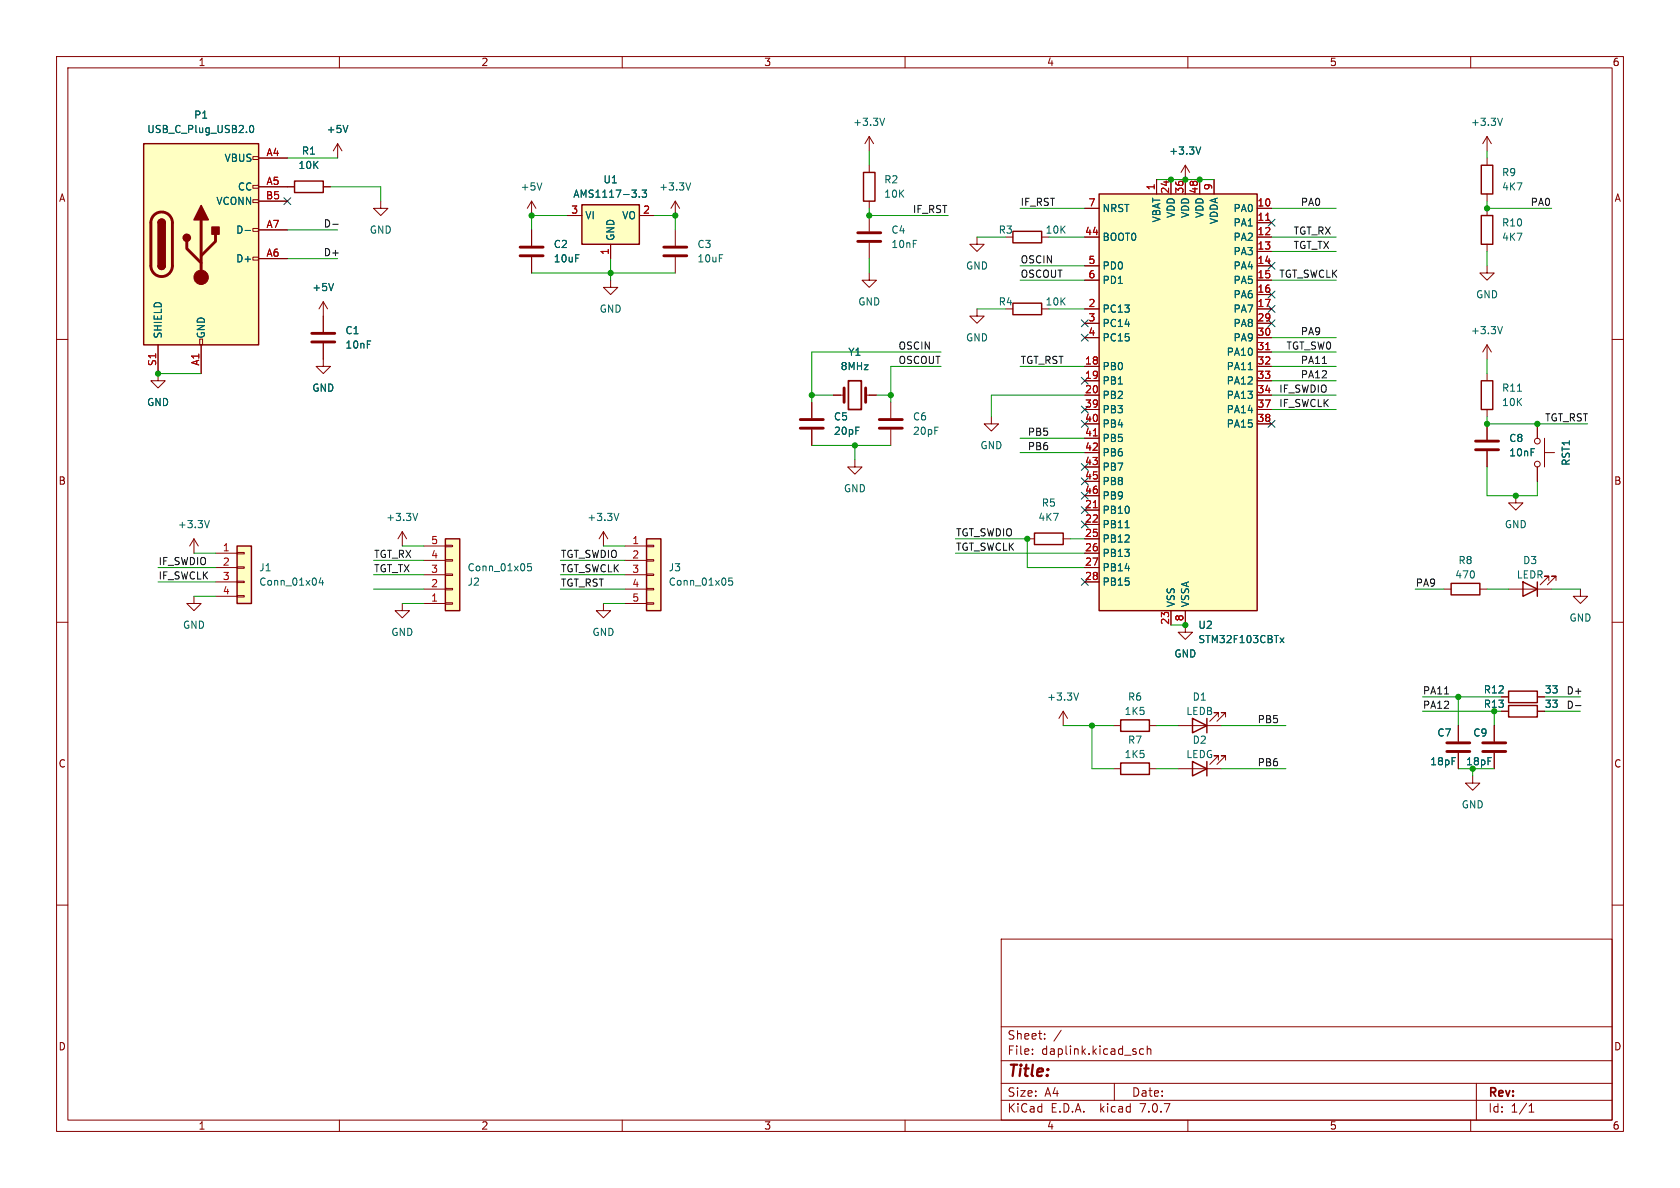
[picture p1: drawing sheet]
<svg xmlns="http://www.w3.org/2000/svg" width="297mm" height="210mm" viewBox="0 0 297 210" stroke-linecap="round" stroke-linejoin="round" font-family="sans-serif">
<g fill="none" stroke="#840000" stroke-width=".18">
<path d="M10 10h277v190h-277zM12 12h273v186h-273zM60 10v2M110 10v2M160 10v2M210 10v2M260 10v2M44.7 35.3h1v.5h-1zM44.7 32.8h1v.5h-1zM44.7 27.7h1v.5h-1zM45.7 33h6.4M45.7 27.9h5.1"/>
<path d="M45.7 35.6h5.1M57.1 33h1.3M59.7 25.4l-.8 1.3M59.7 25.4v2.5M59.7 25.4l.8 1.3M67.3 35.6v1.2h1.3l-1.3 1.3-1.3-1.3h1.3M94 35.6l-.8 1.2M94 35.6v2.5M94 35.6l.7 1.2M100.3 38.1h2.6M113 38.1h2.6M119.4 35.6l-.8 1.2"/>
<path d="M119.4 35.6v2.5M119.4 35.6l.7 1.2M153.7 24.1l-.8 1.3M153.7 24.1v2.6M153.7 29.2v1.3M153.7 35.6v1.2M153.7 38.1v2.8M153.7 24.1l.7 1.3M191.8 36.8h2.5M204.5 31.8v2.5M207 31.8v2.5M209.5 29.2l-.7 1.3"/>
<path d="M209.5 29.2v5.1M209.5 29.2l.8 1.3M212.1 31.8v2.5M214.6 31.8v2.5M222.2 36.8h2.6M222.2 39.4h2.6M262.9 24.1v2.6M262.9 27.9v1.3M262.9 34.3v1.3M262.9 36.8v1.3M262.9 24.1l-.8 1.3M262.9 24.1l.8 1.3"/>
<path d="M10 60h2M35.3 59.9h.5v1.1h-.5zM44.7 45.5h1v.5h-1zM44.7 40.4h1v.5h-1zM45.7 45.7h5.1M45.7 40.6h5.1M57.1 53.3l-.7 1.3M57.1 53.3v5.4M57.1 53.3l.8 1.3M94 40.6v2.8M94 45.5v2.8M107.9 49.5v1.3h1.3l-1.3 1.3-1.2-1.3h1.2"/>
<path d="M107.9 43.2v2.5M119.4 40.6v2.8M119.4 45.5v2.8M153.7 48.3v1.2h1.2l-1.2 1.3-1.3-1.3h1.3M153.7 42.9v2.8M172.7 54.6v1.3h1.3l-1.3 1.3-1.3-1.3h1.3M172.7 41.9v1.3h1.3l-1.3 1.3-1.3-1.3h1.3M184.1 41.9h1.3M184.1 54.6h1.3M191.8 41.9h2.5M191.8 47h2.5M191.8 49.5h2.5"/>
<path d="M191.8 54.6h2.5M191.8 57.2h2.5M191.8 59.7h2.5M222.2 41.9h2.6M222.2 44.5h2.6M222.2 47h2.6M222.2 49.5h2.6M222.2 52.1h2.6M222.2 54.6h2.6M222.2 57.2h2.6M222.2 59.7h2.6M262.9 47v1.3h1.3l-1.3 1.2-1.3-1.2h1.3"/>
<path d="M262.9 43.2v1.3M285 60h2M27.9 61v6.3h1.3l-1.3 1.3-1.2-1.3h1.2M35.6 61v5M57.1 60.7v4.1h1.3l-1.3 1.2-1.2-1.2h1.2M143.5 71.1v2.8M143.5 75.9v2.8M147.3 69.9h1.9M153 69.9h1.9M157.5 71.1v2.8M157.5 75.9v2.8M175.3 73.7v1.2h1.2l-1.2 1.3-1.3-1.3h1.3"/>
<path d="M191.8 64.8h2.5M191.8 67.3h2.5M191.8 69.9h2.5M191.8 72.4h2.5M191.8 74.9h2.5M191.8 77.5h2.5M222.2 64.8h2.6M222.2 67.3h2.6M222.2 69.9h2.6M222.2 62.2h2.6M222.2 72.4h2.6M222.2 74.9h2.6"/>
<path d="M262.9 61v2.5M262.9 66v1.3M262.9 72.4v1.3M262.9 74.9v2.8M262.9 79.8v2.8M262.9 61l-.8 1.2M262.9 61l.8 1.2M271.8 74.9v2.6M273 77.5v5.1M34.3 95.3l-.8 1.2M34.3 95.3v2.5M34.3 95.3l.8 1.2"/>
<path d="M38.1 97.8h3.8M41.9 97.7h1.3v.2h-1.3zM71.1 94l-.7 1.3M71.1 94v2.5M71.1 94l.8 1.3M74.9 96.5h3.8M74.9 99.1h3.8M78.7 96.4h1.3v.2h-1.3zM78.7 98.9h1.3v.3h-1.3zM106.7 94l-.8 1.3M106.7 94v2.5M106.7 94l.7 1.3"/>
<path d="M110.5 96.5h3.8M110.5 99.1h3.8M114.3 98.9h1.3v.3h-1.3zM114.3 96.4h1.3v.2h-1.3zM151.1 81.3v1.3h1.3l-1.3 1.2-1.2-1.2h1.2M181.6 95.3h1.3M188 95.3h1.2M191.8 80h2.5M191.8 90.2h2.5M191.8 92.7h2.5M191.8 95.3h2.5M191.8 97.8h2.5"/>
<path d="M191.8 82.6h2.5M191.8 85.1h2.5M191.8 87.6h2.5M268 87.6v1.3h1.2l-1.2 1.3-1.3-1.3h1.3M271.8 82.6v2.5M273 80h1.8M10 110h2M34.3 105.4v1.3h1.3l-1.3 1.3-1.3-1.3h1.3M38.1 100.3h3.8M38.1 102.9h3.8M38.1 105.4h3.8M41.9 105.3h1.3v.2h-1.3z"/>
<path d="M41.9 102.7h1.3v.3h-1.3zM41.9 100.2h1.3v.3h-1.3zM71.1 106.7v1.3h1.3l-1.3 1.2-1.3-1.2h1.3M74.9 104.1h3.8M74.9 101.6h3.8M74.9 106.7h3.8M78.7 101.5h1.3v.2h-1.3zM78.7 104h1.3v.3h-1.3zM78.7 106.6h1.3v.2h-1.3zM106.7 106.7v1.3h1.2l-1.2 1.2-1.3-1.2h1.3M110.5 104.1h3.8M110.5 101.6h3.8"/>
<path d="M110.5 106.7h3.8M114.3 106.6h1.3v.2h-1.3zM114.3 104h1.3v.3h-1.3zM114.3 101.5h1.3v.2h-1.3zM191.8 100.3h2.5M191.8 102.9h2.5M207 108v2.5M209.5 108v3.8h1.3l-1.3 1.2-1.2-1.2h1.2M255.3 104.1h1.2M261.6 104.1h1.3M266.7 104.1h7.6M273.8 102.6v-.7h-.8h.8l-1.5 1.5"/>
<path d="M275.1 102.6v-.7h-.8h.8l-1.5 1.5M279.4 104.1v1.3h1.3l-1.3 1.3-1.3-1.3h1.3M285 110h2M188 125.7l-.8 1.3M188 125.7v2.6M188 125.7l.7 1.3M196.8 135.9h1.3M196.8 128.3h1.3M203.2 135.9h1.3M203.2 128.3h1.3M208.3 135.9h7.6M208.3 128.3h7.6"/>
<path d="M215.4 134.4v-.8h-.8h.8l-1.5 1.5M215.4 126.7v-.7h-.8h.8l-1.5 1.5M216.7 134.4v-.8h-.8h.8l-1.6 1.5M216.7 126.7v-.7h-.8h.8l-1.6 1.5M257.8 128.3v2.8M257.8 133.1v2.8M260.3 137.2v1.2h1.3l-1.3 1.3-1.2-1.3h1.2M264.2 128.3v2.8M264.2 133.1v2.8M265.4 125.7h1.3M265.4 123.2h1.3M271.8 125.7h1.2"/>
<path d="M271.8 123.2h1.2M10 160h2M285 160h2M177 166h108v32h-108zM60 198v2M110 198v2M160 198v2M177 194.5h108M177 191.5h108M177 187.5h108M177 181.5h108M182.5 186.3v.1"/>
<path d="M182.5 185.5v.1M184.7 183.6v.1M184.7 182.8v.1M187.6 182.1l-1.3 2M197 191.5v3M202.2 185.5l-.5-.1-.2 .3v.4l.1 .2h.6M202.8 185.5l.2-.1 .4 .1 .1 .9M202.8 184.9v1.5M210 198v2M260 198v2M261 191.5v6.5M270.3 196.6h.9"/>
<path d="M270.3 195.5l.4-.4v1.5"/>
<circle cx="271.8" cy="78" r=".51"/>
<circle cx="271.8" cy="82" r=".51"/>
</g>
<g fill="none" stroke="#006464" stroke-width=".18">
<path d="M44.2 22.3l.2-.1a.68 .68 0 0 1 .5 .6 .68 .68 0 0 1-.5 .6l-.2-.1-.1-.3zM61.5 22.2l-.4 1.2M95.8 32.3l-.4 1.3M113 34.7v.2M113.5 33.6h.8l-.4 .5 .3 .1v.5l-.1 .2-.6-.2M122.1 32.3l-.4 1.3M156.4 20.9l-.4 1.3M212.3 26l-.5 1.2M265.6 20.9l-.4 1.3M43.3 40.7h1M59 50.1l-.5 1.3M265.6 57.7l-.4 1.3"/>
<path d="M220.7 65.3h.7M268.3 69.2h.7M37 92l-.4 1.3M73.8 90.7l-.4 1.3M93.9 99.6h-.6l-.1 .6 .2-.1 .4 .1 .2 .2-.1 .4-.2 .1-.5-.1M109.4 90.7l-.4 1.3M198.9 93.3h.7M56.7 102.1l-.3 .9h.8M57 102.6v.8M129.5 102.2h-.6l-.1 .6 .2-.1h.4l.1 .2v.4l-.2 .1-.5-.1M226.3 112.8l.7 .8M227 112.8l-.7 .8"/>
<path d="M190.7 122.5l-.4 1.3"/>
</g>
<g fill="none" stroke="#840000" stroke-width=".25">
<path d="M25.4 25.4h20.3v35.6h-20.3zM27.9 39.4a.64 .64 0 0 1 .7-.7 .64 .64 0 0 1 .6 .7M52.1 32h5v2h-5zM102.9 36.2h10.1v7h-10.1zM152.7 30.5h2v5.1h-2zM194.3 34.3h27.9v73.7h-27.9zM261.9 38.1h2v5.1h-2zM261.9 29.2h2v5.1h-2zM27.9 47a.64 .64 0 0 0 .7 .6 .64 .64 0 0 0 .6-.6M179.1 53.6h5v2h-5zM179.1 40.9h5v2h-5zM261.9 67.3h2v5.1h-2z"/>
<path d="M41.9 96.5h2.5v10.2h-2.5zM78.7 95.3h2.6v12.7h-2.6zM114.3 95.3h2.5v12.7h-2.5zM182.9 94.2h5.1v2.1h-5.1zM256.5 103.1h5.1v2.1h-5.1zM269.2 102.9l2.6 1.2-2.6 1.3zM271.8 102.9v2.5M198.1 134.9h5.1v2h-5.1zM198.1 127.3h5.1v2h-5.1zM210.8 134.6l2.6 1.3-2.6 1.3zM210.8 127l2.6 1.3-2.6 1.2zM213.4 127v2.5"/>
<path d="M213.4 134.6v2.6M266.7 124.7h5.1v2h-5.1zM266.7 122.2h5.1v2h-5.1z"/>
</g>
<g fill="none" stroke="#840000" stroke-width=".51">
<path d="M27.2 38a1.9 1.9 0 0 1 2.1-.4 1.9 1.9 0 0 1 1.2 1.8v7.6a1.91 1.91 0 0 1-1.9 1.9 1.91 1.91 0 0 1-1.9-1.9v-7.8l.2-.6zM35.6 38.9v10.1M33 42.7v1.2l2.6 2.6M38.1 41.4v1.3l-2.5 2.5M55.1 58.9h4.1M91.9 45.2h4.1M91.9 43.7h4.1M117.3 45.2h4.1M117.3 43.7h4.1M151.6 42.7h4.1M151.6 41.1h4.1M55.1 60.5h4.1"/>
<path d="M141.5 75.7h4M141.5 74.2h4M149.2 68.6v2.5M153 68.6v2.5M155.4 75.7h4.1M155.4 74.2h4.1M260.9 79.5h4M260.9 78h4M255.8 132.8h4M255.8 131.3h4M262.1 132.8h4.1M262.1 131.3h4.1"/>
</g>
<g fill="#ffffc2" stroke="#ffffc2" stroke-width=".18">
<path d="M194.3 34.3h27.9v73.7h-27.9z"/>
<path d="M102.9 36.2h10.1v7h-10.1z"/>
<path d="M114.3 95.3h2.5v12.7h-2.5z"/>
<path d="M78.7 95.3h2.6v12.7h-2.6z"/>
<path d="M41.9 96.5h2.5v10.2h-2.5z"/>
<path d="M25.4 25.4h20.3v35.6h-20.3z"/>
</g>
<path d="M223.8 39h.7M193.3 77.1h.7M223.8 61.8h.7M193.3 89.8h.7" fill="none" stroke="#a90000" stroke-width=".18"/>
<path d="M150 67.3h2.3v5.1h-2.3z" fill="none" stroke="#840000" stroke-width=".3"/>
<g fill="#840000" stroke="#840000" stroke-width=".25">
<path d="M27.9 47h1.3a.64 .64 0 0 1-.6 .6 .64 .64 0 0 1-.7-.6z"/>
<path d="M27.9 39.4h1.3v7.6h-1.3z"/>
<path d="M28.1 38.9a.64 .64 0 0 1 .7-.1 .64 .64 0 0 1 .4 .6h-1.3z"/>
<path d="M35.6 36.3l1.2 2.6h-2.5z"/>
<path d="M37.5 40.1h1.2v1.3h-1.2z"/>
<circle cx="33" cy="42" r=".63"/>
</g>
<circle cx="35.6" cy="49" r="1.27" fill="#840000" stroke="#840000" stroke-width=".18"/>
<path d="M58.8 39.6h1M233.8 64.3h.7M255.4 122.7h.7M278.5 124.7h1" fill="none" stroke="#0f0f0f" stroke-width=".18"/>
<g fill="none" stroke="#009600" stroke-width=".18">
<path d="M50.8 27.9h8.9M58.4 33h8.9v2.6M100.3 38.1h-6.3v2.5M115.6 38.1h3.8v2.5M153.7 26.7v2.5M153.7 36.8v1.3h13.9M180.3 36.8h11.5M204.5 31.8h10.1M224.8 36.8h11.4M262.9 26.7v1.2M262.9 35.6v1.2h11.4M50.8 40.6h8.9"/>
<path d="M50.8 45.7h8.9M94 48.3h25.4M107.9 45.7v3.8M153.7 45.7v2.6M172.7 41.9h5.1M172.7 54.6h5.1M180.3 49.5h11.5M180.3 47h11.5M185.4 41.9h6.4M185.4 54.6h6.4M224.8 41.9h11.4M224.8 49.5h11.4"/>
<path d="M224.8 59.7h11.4M224.8 44.5h11.4M262.9 44.5v2.5M27.9 66h7.7M143.5 69.9h3.8M143.5 78.7h14M151.1 78.7v2.6M154.9 69.9h2.6M166.4 64.8h-8.9v6.3M166.4 62.2h-22.9v8.9M180.3 64.8h11.5M180.3 77.5h11.5"/>
<path d="M191.8 69.9h-16.5v3.8M224.8 64.8h11.4M224.8 69.9h11.4M224.8 62.2h11.4M224.8 72.4h11.4M224.8 67.3h11.4M262.9 63.5v2.5M262.9 73.7v1.2h17.8M34.3 97.8h3.8M66 99.1h8.9M71.1 96.5h3.8M99.1 99.1h11.4"/>
<path d="M106.7 96.5h3.8M168.9 95.3h12.7v5h10.2M168.9 97.8h22.9M180.3 80h11.5M189.2 95.3h2.6M262.9 82.6v5h8.9v-2.5M27.9 100.3h10.2M27.9 102.9h10.2M34.3 105.4h3.8M66 104.1h8.9M66 101.6h8.9M71.1 106.7h3.8"/>
<path d="M99.1 104.1h11.4M99.1 101.6h11.4M106.7 106.7h3.8M207 110.5h2.5M250.2 104.1h5.1M262.9 104.1h3.8M274.3 104.1h5.1M188 128.3h8.8M193 128.3v7.6h3.8M204.5 135.9h3.8M204.5 128.3h3.8M215.9 135.9h11.4"/>
<path d="M215.9 128.3h11.4M251.5 123.2h13.9M251.5 125.7h12.7v2.6M257.8 135.9h6.4M257.8 123.2v5.1M260.3 135.9v1.3M273 123.2h6.4M273 125.7h6.4"/>
</g>
<g fill="none" stroke="#000084" stroke-width=".18">
<path d="M50.2 35l1.2 1.2M51.4 35l-1.2 1.2M224.2 38.8l1.2 1.2M225.4 38.8l-1.2 1.2M191.2 56.5l1.2 1.3M191.2 59.1l1.2 1.2M192.4 56.5l-1.2 1.3M192.4 59.1l-1.2 1.2M224.2 54l1.2 1.2M224.2 46.4l1.2 1.2M224.2 51.5l1.2 1.2M224.2 56.5l1.2 1.3"/>
<path d="M225.4 51.5l-1.2 1.2M225.4 54l-1.2 1.2M225.4 46.4l-1.2 1.2M225.4 56.5l-1.2 1.3M191.2 71.8l1.2 1.2M191.2 66.7l1.2 1.2M191.2 74.3l1.2 1.2M192.4 71.8l-1.2 1.2M192.4 66.7l-1.2 1.2M192.4 74.3l-1.2 1.2M224.2 74.3l1.2 1.2M225.4 74.3l-1.2 1.2"/>
<path d="M191.2 81.9l1.2 1.3M191.2 84.5l1.2 1.2M191.2 87l1.2 1.2M191.2 92.1l1.2 1.2M191.2 89.6l1.2 1.2M192.4 81.9l-1.2 1.3M192.4 84.5l-1.2 1.2M192.4 87l-1.2 1.2M192.4 92.1l-1.2 1.2M192.4 89.6l-1.2 1.2M191.2 102.3l1.2 1.2M192.4 102.3l-1.2 1.2"/>
</g>
<g fill="#009600" stroke="#009600" stroke-width=".18">
<circle cx="257.8" cy="123.2" r=".46"/>
<circle cx="264.2" cy="125.7" r=".46"/>
<circle cx="209.5" cy="110.5" r=".46"/>
<circle cx="193" cy="128.3" r=".46"/>
<circle cx="209.5" cy="31.8" r=".46"/>
<circle cx="212.1" cy="31.8" r=".46"/>
<circle cx="207" cy="31.8" r=".46"/>
<circle cx="262.9" cy="36.8" r=".46"/>
<circle cx="268" cy="87.6" r=".46"/>
<circle cx="262.9" cy="74.9" r=".46"/>
<circle cx="271.8" cy="74.9" r=".46"/>
<circle cx="157.5" cy="69.9" r=".46"/>
<circle cx="119.4" cy="38.1" r=".46"/>
<circle cx="153.7" cy="38.1" r=".46"/>
<circle cx="143.5" cy="69.9" r=".46"/>
<circle cx="151.1" cy="78.7" r=".46"/>
<circle cx="107.9" cy="48.3" r=".46"/>
<circle cx="181.6" cy="95.3" r=".46"/>
<circle cx="94" cy="38.1" r=".46"/>
<circle cx="27.9" cy="66" r=".46"/>
</g>
<text font-size="2.8" fill="#840000" x="178" y="190.9">Title:</text>
<g font-size="2.1" fill="#840000">
<text x="178" y="184">Sheet:</text>
<text x="178" y="186.7">File:</text>
<text x="184.1" y="186.7">daplink.kicad_sch</text>
<text x="178" y="196.9">KiCad</text>
<text x="178" y="194.1">Size:</text>
<text x="184.7" y="194.1">A4</text>
<text x="185.7" y="196.9">E.D.A.</text>
<text x="194.6" y="196.9">kicad</text>
<text x="200" y="194.1">Date:</text>
<text x="201.8" y="196.9">7.0.7</text>
<text x="263" y="194.3">Rev:</text>
<text x="263" y="196.9">Id:</text>
<text x="267.1" y="196.9">1/1</text>
</g>
<g font-size="1.8" fill="#840000">
<text x="35" y="11.9">1</text>
<text x="85" y="11.9">2</text>
<text x="135" y="11.9">3</text>
<text x="185" y="11.9">4</text>
<text x="235" y="11.9">5</text>
<text x="285" y="11.9">6</text>
<text x="10.3" y="35.9">A</text>
<text x="285.3" y="35.9">A</text>
<text x="10.3" y="85.9">B</text>
<text x="285.3" y="85.9">B</text>
<text x="10.3" y="135.9">C</text>
<text x="285.3" y="135.9">C</text>
<text x="10.3" y="185.9">D</text>
<text x="285.3" y="185.9">D</text>
<text x="35" y="199.9">1</text>
<text x="85" y="199.9">2</text>
<text x="135" y="199.9">3</text>
<text x="185" y="199.9">4</text>
<text x="235" y="199.9">5</text>
<text x="285" y="199.9">6</text>
</g>
<g font-size="1.8" fill="#006464">
<text x="25.9" y="23.7">USB_C_Plug_USB2.0</text>
<text x="34.2" y="21.2">P1</text>
<text x="57.7" y="23.7">+5V</text>
<text x="150.7" y="22.5">+3.3V</text>
<text x="259.9" y="22.5">+3.3V</text>
<text x="39.6" y="28.8">VBUS</text>
<text x="53.3" y="27.5">R1</text>
<text x="206.6" y="27.5">+3.3V</text>
<text x="42" y="33.9">CC</text>
<text x="52.7" y="30.1">10K</text>
<text x="91.9" y="33.9">+5V</text>
<text x="101.3" y="35.2">AMS1117-3.3</text>
<text x="106.6" y="32.6">U1</text>
<text x="116.4" y="33.9">+3.3V</text>
<text x="156.2" y="32.6">R2</text>
<text x="156.2" y="35.2">10K</text>
<text x="265.4" y="31.3">R9</text>
<text x="265.4" y="33.9">4K7</text>
<text x="38.2" y="36.4">VCONN</text>
<text x="41.7" y="41.5">D-</text>
<text x="65.3" y="41.5">GND</text>
<text x="103.4" y="39">VI</text>
<text x="109.9" y="39">VO</text>
<text x="157.5" y="41.5">C4</text>
<text x="176.5" y="41.5">R3</text>
<text x="184.7" y="41.5">10K</text>
<text x="194.8" y="37.7">NRST</text>
<text x="205.3" y="39.4" transform="rotate(-90 205.3 39.4)">VBAT</text>
<text x="207.9" y="38.6" transform="rotate(-90 207.9 38.6)">VDD</text>
<text x="210.4" y="38.6" transform="rotate(-90 210.4 38.6)">VDD</text>
<text x="213" y="38.6" transform="rotate(-90 213 38.6)">VDD</text>
<text x="215.5" y="39.7" transform="rotate(-90 215.5 39.7)">VDDA</text>
<text x="218" y="37.7">PA0</text>
<text x="218" y="40.2">PA1</text>
<text x="265.4" y="40.2">R10</text>
<text x="41.7" y="46.6">D+</text>
<text x="97.8" y="44">C2</text>
<text x="97.8" y="46.6">10uF</text>
<text x="108.8" y="42.7" transform="rotate(-90 108.8 42.7)">GND</text>
<text x="123.2" y="44">C3</text>
<text x="123.2" y="46.6">10uF</text>
<text x="157.5" y="44">10nF</text>
<text x="170.7" y="47.9">GND</text>
<text x="194.8" y="42.8">BOOT0</text>
<text x="194.8" y="47.9">PD0</text>
<text x="218" y="42.8">PA2</text>
<text x="218" y="45.3">PA3</text>
<text x="218" y="47.9">PA4</text>
<text x="265.4" y="42.8">4K7</text>
<text x="55.1" y="51.7">+5V</text>
<text x="194.8" y="50.4">PD1</text>
<text x="218" y="50.4">PA5</text>
<text x="218" y="52.9">PA6</text>
<text x="260.9" y="52.9">GND</text>
<text x="28.8" y="59.9" transform="rotate(-90 28.8 59.9)">SHIELD</text>
<text x="36.4" y="59.9" transform="rotate(-90 36.4 59.9)">GND</text>
<text x="61" y="59.3">C1</text>
<text x="105.9" y="55.5">GND</text>
<text x="151.6" y="54.2">GND</text>
<text x="176.5" y="54.2">R4</text>
<text x="184.7" y="54.2">10K</text>
<text x="194.8" y="55.5">PC13</text>
<text x="194.8" y="58">PC14</text>
<text x="218" y="55.5">PA7</text>
<text x="218" y="58">PA8</text>
<text x="259.9" y="59.3">+3.3V</text>
<text x="61" y="61.8">10nF</text>
<text x="148.5" y="65.6">8MHz</text>
<text x="149.9" y="63.1">Y1</text>
<text x="170.7" y="60.6">GND</text>
<text x="194.8" y="65.6">PB0</text>
<text x="194.8" y="60.6">PC15</text>
<text x="216.8" y="63.1">PA10</text>
<text x="216.8" y="65.6">PA11</text>
<text x="218" y="60.6">PA9</text>
<text x="25.9" y="72">GND</text>
<text x="55.1" y="69.4">GND</text>
<text x="194.8" y="68.2">PB1</text>
<text x="194.8" y="70.7">PB2</text>
<text x="216.8" y="68.2">PA12</text>
<text x="216.8" y="70.7">PA13</text>
<text x="265.4" y="69.4">R11</text>
<text x="265.4" y="72">10K</text>
<text x="147.3" y="74.5">C5</text>
<text x="147.3" y="77.1">20pF</text>
<text x="161.3" y="74.5">C6</text>
<text x="161.3" y="77.1">20pF</text>
<text x="194.8" y="73.3">PB3</text>
<text x="194.8" y="75.8">PB4</text>
<text x="216.8" y="73.3">PA14</text>
<text x="216.8" y="75.8">PA15</text>
<text x="173.2" y="79.6">GND</text>
<text x="194.8" y="78.3">PB5</text>
<text x="194.8" y="80.9">PB6</text>
<text x="194.8" y="83.4">PB7</text>
<text x="266.7" y="78.3">C8</text>
<text x="266.7" y="80.9">10nF</text>
<text x="277.7" y="82.4" transform="rotate(-90 277.7 82.4)">RST1</text>
<text x="149.1" y="87.2">GND</text>
<text x="184.1" y="89.8">R5</text>
<text x="194.8" y="86">PB8</text>
<text x="194.8" y="88.5">PB9</text>
<text x="31.3" y="93.6">+3.3V</text>
<text x="68.2" y="92.3">+3.3V</text>
<text x="103.7" y="92.3">+3.3V</text>
<text x="183.5" y="92.3">4K7</text>
<text x="194.8" y="91">PB10</text>
<text x="194.8" y="93.6">PB11</text>
<text x="265.9" y="93.6">GND</text>
<text x="45.7" y="101.2">J1</text>
<text x="82.6" y="101.2">Conn_01x05</text>
<text x="118.1" y="101.2">J3</text>
<text x="194.8" y="96.1">PB12</text>
<text x="194.8" y="98.7">PB13</text>
<text x="194.8" y="101.2">PB14</text>
<text x="257.7" y="99.9">R8</text>
<text x="269.2" y="99.9">D3</text>
<text x="45.7" y="103.7">Conn_01x04</text>
<text x="82.6" y="103.7">J2</text>
<text x="118.1" y="103.7">Conn_01x05</text>
<text x="194.8" y="103.7">PB15</text>
<text x="207.9" y="107.4" transform="rotate(-90 207.9 107.4)">VSS</text>
<text x="210.4" y="107.4" transform="rotate(-90 210.4 107.4)">VSSA</text>
<text x="257.2" y="102.5">470</text>
<text x="268" y="102.5">LEDR</text>
<text x="32.3" y="111.4">GND</text>
<text x="69.1" y="112.6">GND</text>
<text x="104.6" y="112.6">GND</text>
<text x="211.8" y="111.4">U2</text>
<text x="211.8" y="113.9">STM32F103CBTx</text>
<text x="277.4" y="110.1">GND</text>
<text x="207.5" y="116.4">GND</text>
<text x="185" y="124.1">+3.3V</text>
<text x="199.3" y="124.1">R6</text>
<text x="210.7" y="124.1">D1</text>
<text x="262.2" y="125.3">R13</text>
<text x="262.2" y="122.8">R12</text>
<text x="273" y="125.3">33</text>
<text x="273" y="122.8">33</text>
<text x="198.7" y="126.6">1K5</text>
<text x="199.3" y="131.7">R7</text>
<text x="209.6" y="126.6">LEDB</text>
<text x="210.7" y="131.7">D2</text>
<text x="254" y="130.4">C7</text>
<text x="260.4" y="130.4">C9</text>
<text x="198.7" y="134.2">1K5</text>
<text x="209.6" y="134.2">LEDG</text>
<text x="252.7" y="135.5">18pF</text>
<text x="258.3" y="143.1">GND</text>
</g>
<g font-size="1.8" fill="#a90000">
<text x="47" y="27.7">A4</text>
<text x="46.9" y="35.3">B5</text>
<text x="47" y="32.8">A5</text>
<text x="204.2" y="33.7" transform="rotate(-90 204.2 33.7)">1</text>
<text x="206.8" y="34.3" transform="rotate(-90 206.8 34.3)">24</text>
<text x="209.3" y="34.3" transform="rotate(-90 209.3 34.3)">36</text>
<text x="211.8" y="34.3" transform="rotate(-90 211.8 34.3)">48</text>
<text x="214.4" y="33.7" transform="rotate(-90 214.4 33.7)">9</text>
<text x="47" y="40.4">A7</text>
<text x="100.9" y="37.8">3</text>
<text x="113.6" y="37.8">2</text>
<text x="191.7" y="41.7">44</text>
<text x="192.3" y="36.6">7</text>
<text x="222.2" y="36.6">10</text>
<text x="222.2" y="39.1">11</text>
<text x="222.2" y="41.7">12</text>
<text x="47" y="45.5">A6</text>
<text x="107.7" y="45.2" transform="rotate(-90 107.7 45.2)">1</text>
<text x="192.3" y="46.7">5</text>
<text x="222.2" y="44.2">13</text>
<text x="222.2" y="46.7">14</text>
<text x="192.3" y="49.3">6</text>
<text x="222.2" y="49.3">15</text>
<text x="222.2" y="51.8">16</text>
<text x="192.3" y="54.4">2</text>
<text x="192.3" y="56.9">3</text>
<text x="192.3" y="59.4">4</text>
<text x="222.2" y="54.4">17</text>
<text x="222.2" y="56.9">29</text>
<text x="222.2" y="59.4">30</text>
<text x="27.7" y="64.8" transform="rotate(-90 27.7 64.8)">S1</text>
<text x="35.3" y="64.8" transform="rotate(-90 35.3 64.8)">A1</text>
<text x="191.7" y="64.5">18</text>
<text x="222.2" y="62">31</text>
<text x="222.2" y="64.5">32</text>
<text x="191.7" y="67.1">19</text>
<text x="191.7" y="69.6">20</text>
<text x="222.2" y="67.1">33</text>
<text x="222.2" y="69.6">34</text>
<text x="191.7" y="72.1">39</text>
<text x="191.7" y="74.7">40</text>
<text x="191.7" y="77.2">41</text>
<text x="222.2" y="72.1">37</text>
<text x="222.2" y="74.7">38</text>
<text x="191.7" y="79.8">42</text>
<text x="191.7" y="82.3">43</text>
<text x="191.7" y="89.9">21</text>
<text x="191.7" y="84.8">45</text>
<text x="191.7" y="87.4">46</text>
<text x="191.7" y="92.5">22</text>
<text x="191.7" y="95">25</text>
<text x="39.3" y="97.5">1</text>
<text x="39.3" y="100.1">2</text>
<text x="76.1" y="101.3">3</text>
<text x="76.1" y="98.8">4</text>
<text x="76.1" y="96.3">5</text>
<text x="111.7" y="96.3">1</text>
<text x="111.7" y="98.8">2</text>
<text x="111.7" y="101.3">3</text>
<text x="191.7" y="97.5">26</text>
<text x="191.7" y="100.1">27</text>
<text x="39.3" y="102.6">3</text>
<text x="39.3" y="105.2">4</text>
<text x="76.1" y="106.4">1</text>
<text x="76.1" y="103.9">2</text>
<text x="111.7" y="103.9">4</text>
<text x="111.7" y="106.4">5</text>
<text x="191.7" y="102.6">28</text>
<text x="206.8" y="110.5" transform="rotate(-90 206.8 110.5)">23</text>
<text x="209.3" y="109.9" transform="rotate(-90 209.3 109.9)">8</text>
</g>
<g font-size="1.8" fill="#0f0f0f">
<text x="57.1" y="40.3">D-</text>
<text x="161.3" y="37.8">IF_RST</text>
<text x="180.3" y="36.5">IF_RST</text>
<text x="228.6" y="41.6">TGT_RX</text>
<text x="229.9" y="36.5">PA0</text>
<text x="270.5" y="36.5">PA0</text>
<text x="57.1" y="45.4">D+</text>
<text x="180.3" y="46.6">OSCIN</text>
<text x="228.6" y="44.1">TGT_TX</text>
<text x="180.3" y="49.2">OSCOUT</text>
<text x="226.1" y="49.2">TGT_SWCLK</text>
<text x="229.9" y="59.3">PA9</text>
<text x="158.7" y="64.4">OSCOUT</text>
<text x="158.7" y="61.9">OSCIN</text>
<text x="180.3" y="64.4">TGT_RST</text>
<text x="227.3" y="61.9">TGT_SW0</text>
<text x="229.9" y="64.4">PA11</text>
<text x="226.1" y="69.5">IF_SWDIO</text>
<text x="229.9" y="67">PA12</text>
<text x="181.6" y="77.1">PB5</text>
<text x="226.1" y="72">IF_SWCLK</text>
<text x="273" y="74.6">TGT_RST</text>
<text x="181.6" y="79.7">PB6</text>
<text x="168.9" y="94.9">TGT_SWDIO</text>
<text x="27.9" y="100">IF_SWDIO</text>
<text x="66" y="98.7">TGT_RX</text>
<text x="66" y="101.3">TGT_TX</text>
<text x="99.1" y="101.3">TGT_SWCLK</text>
<text x="99.1" y="98.7">TGT_SWDIO</text>
<text x="168.9" y="97.4">TGT_SWCLK</text>
<text x="27.9" y="102.5">IF_SWCLK</text>
<text x="99.1" y="103.8">TGT_RST</text>
<text x="250.2" y="103.8">PA9</text>
<text x="251.5" y="125.4">PA12</text>
<text x="251.5" y="122.8">PA11</text>
<text x="276.9" y="122.8">D+</text>
<text x="276.9" y="125.4">D-</text>
<text x="222.2" y="127.9">PB5</text>
<text x="222.2" y="135.5">PB6</text>
</g>
<text font-size="1.8" fill="#009600" x="259.1" y="135.5">18pF</text>
</svg>
